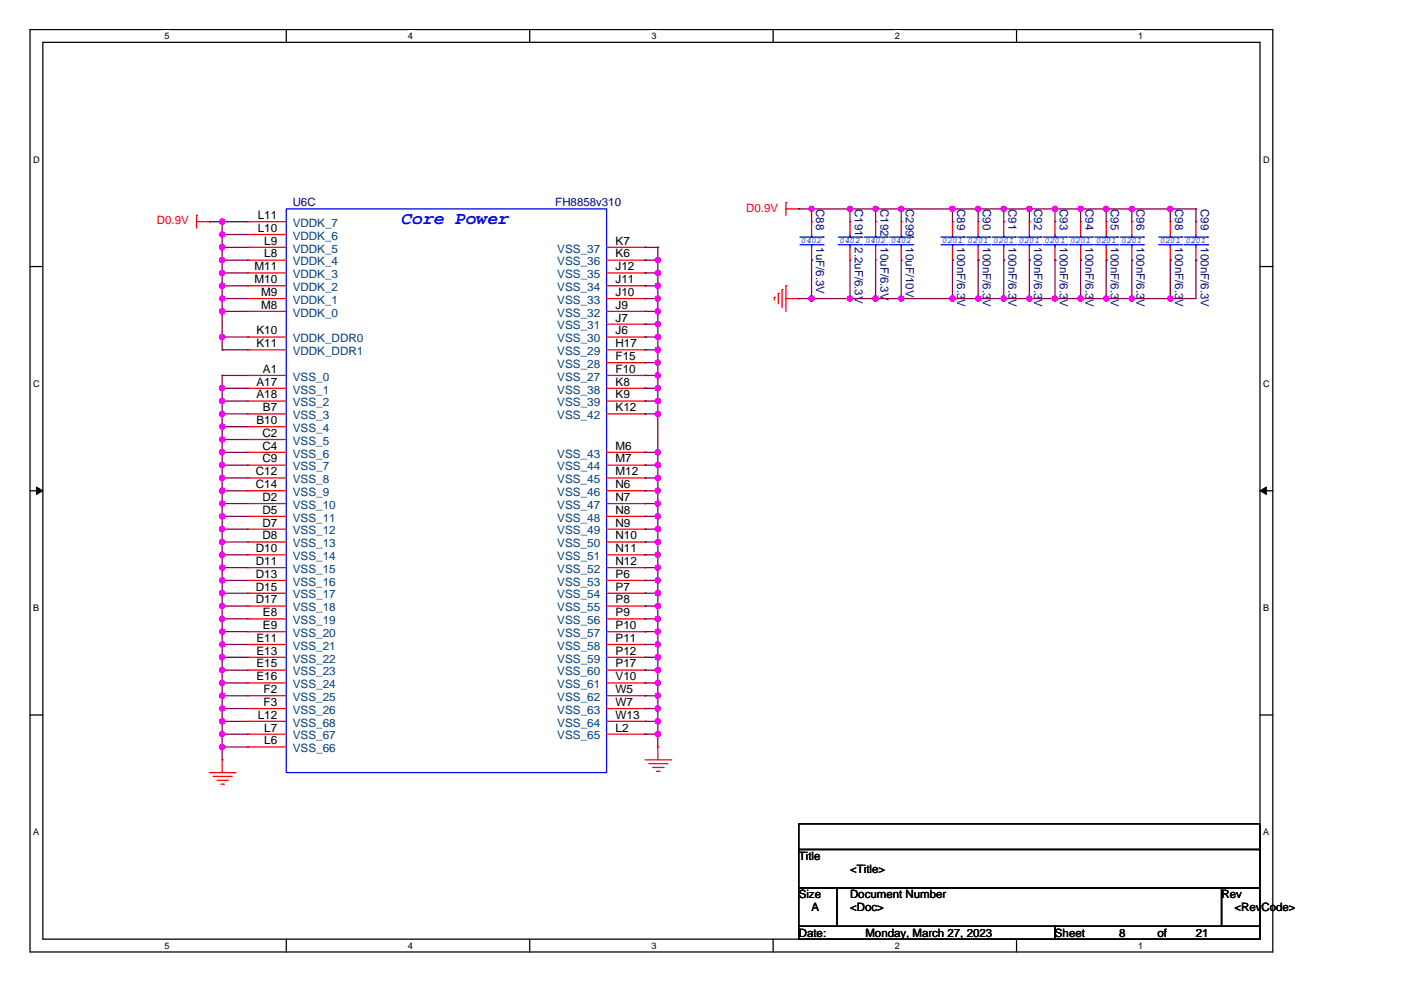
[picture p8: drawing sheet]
<svg xmlns="http://www.w3.org/2000/svg" width="297mm" height="210mm" viewBox="0 0 297 210" stroke-linecap="round" stroke-linejoin="round" font-family="sans-serif">
<path d="M6.4 6.3h263.5v195.5h-263.5zM9.1 9h258v190.1h-258z" fill="none" stroke="#000" stroke-width=".26"/>
<g fill="#fff">
<path d="M34.9 6.5h1.1v2.2h-1.1z"/>
<path d="M34.9 199.4h1.1v2.2h-1.1z"/>
</g>
<path d="M60.7 6.3v2.7M60.7 199.1v2.7" fill="none" stroke="#000" stroke-width=".26"/>
<g fill="#fff">
<path d="M86.5 6.5h1.1v2.2h-1.1z"/>
<path d="M86.5 199.4h1.1v2.2h-1.1z"/>
</g>
<path d="M112.3 6.3v2.7M112.3 199.1v2.7" fill="none" stroke="#000" stroke-width=".26"/>
<g fill="#fff">
<path d="M138.1 6.5h1.1v2.2h-1.1z"/>
<path d="M138.1 199.4h1.1v2.2h-1.1z"/>
</g>
<path d="M163.9 6.3v2.7M163.9 199.1v2.7" fill="none" stroke="#000" stroke-width=".26"/>
<g fill="#fff">
<path d="M189.7 6.5h1.1v2.2h-1.1z"/>
<path d="M189.7 199.4h1.1v2.2h-1.1z"/>
</g>
<path d="M215.5 6.3v2.7M215.5 199.1v2.7" fill="none" stroke="#000" stroke-width=".26"/>
<g fill="#fff">
<path d="M241.3 6.5h1.1v2.2h-1.1z"/>
<path d="M241.3 199.4h1.1v2.2h-1.1z"/>
<path d="M7.1 32.7h1.3v2.2h-1.3z"/>
<path d="M267.8 32.7h1.4v2.2h-1.4z"/>
<path d="M7.1 80.3h1.3v2.1h-1.3z"/>
<path d="M267.8 80.3h1.4v2.1h-1.4z"/>
</g>
<path d="M6.4 56.5h2.7M267.1 56.5h2.8" fill="none" stroke="#000" stroke-width=".26"/>
<g fill="#fff">
<path d="M7.1 127.8h1.2v2.2h-1.2z"/>
<path d="M267.8 127.8h1.3v2.2h-1.3z"/>
</g>
<path d="M6.4 104.1h2.7M267.1 104.1h2.8" fill="none" stroke="#000" stroke-width=".26"/>
<g fill="#000" stroke="#000" stroke-width=".21">
<path d="M7.7 103.3l1.4 .8-1.4 .7z" fill-rule="evenodd"/>
<path d="M267.1 104.1l1.4-.8v1.5z" fill-rule="evenodd"/>
</g>
<g fill="#fff">
<path d="M7.1 175.3h1.2v2.2h-1.2z"/>
<path d="M267.8 175.3h1.3v2.2h-1.3z"/>
</g>
<path d="M6.4 151.6h2.7M267.1 151.6h2.8M169.4 174.7h97.7v5.4h-97.7zM169.4 180.1h97.7v8.2h-97.7zM169.4 188.3h8.1v8.1h-8.1zM169.4 196.4h54.3v2.7h-54.3zM177.5 188.3h81.5v8.1h-81.5zM223.7 196.4h43.4v2.7h-43.4zM259 188.3h8.1v8.1h-8.1z" fill="none" stroke="#000" stroke-width=".26"/>
<g fill="none" stroke="#f00" stroke-width=".26">
<path d="M41.7 45.6h.1M41.7 47h2.7M41.7 45.6v2.8M44.4 47h.1M52.5 57.9h.1M52.5 55.2h.1M52.5 52.4h.1M52.5 49.7h.1M52.5 47h.1M52.5 47h8.2M52.5 57.9h8.2M52.5 55.2h8.2"/>
<path d="M52.5 52.4h8.2M52.5 49.7h8.2M128.6 57.9h8.2M128.6 55.2h8.2M128.6 52.4h8.2M136.8 57.9h.1M136.8 55.2h.1M136.8 52.4h.1M166.6 42.9h.1M166.6 44.3h2.8M166.6 42.9v2.7M169.4 44.3h.1"/>
<path d="M172.1 47h.1M172.1 55.2h.1M172.1 47v2.7M172.1 52.4v2.8M180.2 47h.1M180.2 55.2h.1M180.2 47v2.7M180.2 52.4v2.8M185.6 47h.1M185.6 55.2h.1M185.6 47v2.7M185.6 52.4v2.8"/>
<path d="M191.1 47h.1M191.1 55.2h.1M191.1 47v2.7M191.1 52.4v2.8M201.9 47h.1M201.9 55.2h.1M201.9 47v2.7M201.9 52.4v2.8M207.4 47h.1M207.4 55.2h.1M207.4 47v2.7M207.4 52.4v2.8"/>
<path d="M212.8 47h.1M212.8 55.2h.1M212.8 47v2.7M212.8 52.4v2.8M218.2 47h.1M218.2 55.2h.1M218.2 47v2.7M218.2 52.4v2.8M223.7 47h.1M223.7 55.2h.1M223.7 47v2.7M223.7 52.4v2.8"/>
<path d="M229.1 47h.1M229.1 55.2h.1M229.1 47v2.7M229.1 52.4v2.8M234.5 47h.1M234.5 55.2h.1M234.5 47v2.7M234.5 52.4v2.8M240 47h.1M240 55.2h.1M240 47v2.7M240 52.4v2.8"/>
<path d="M248.1 47h.1M248.1 55.2h.1M248.1 47v2.7M248.1 52.4v2.8M253.6 47h.1M253.6 55.2h.1M253.6 47v2.7M253.6 52.4v2.8M52.5 79.6h.1M52.5 66h.1M52.5 63.3h.1M52.5 60.6h.1"/>
<path d="M52.5 71.5h.1M52.5 74.2h.1M52.5 63.3h8.2M52.5 79.6h8.2M52.5 74.2h8.2M52.5 71.5h8.2M52.5 66h8.2M52.5 60.6h8.2M128.6 63.3h8.2M128.6 79.6h8.2M128.6 76.9h8.2M128.6 74.2h8.2"/>
<path d="M128.6 71.5h8.2M128.6 68.7h8.2M128.6 66h8.2M128.6 60.6h8.2M136.8 79.6h.1M136.8 76.9h.1M136.8 74.2h.1M136.8 71.5h.1M136.8 68.7h.1M136.8 66h.1M136.8 63.3h.1M136.8 60.6h.1"/>
<path d="M164.2 63h.1M164.2 63v.6M165 62.2h.1M165 62.2v2.2M165.8 61.4h.1M165.8 61.4v3.8M166.6 60.6h.1M166.6 60.6v5.4M166.6 63.3h2.8M169.4 63.3h.1M52.5 82.3h.1M52.5 85h.1"/>
<path d="M52.5 87.8h.1M52.5 90.5h.1M52.5 93.2h.1M52.5 95.9h.1M52.5 98.6h.1M52.5 82.3h8.2M52.5 85h8.2M52.5 87.8h8.2M52.5 90.5h8.2M52.5 93.2h8.2M52.5 95.9h8.2M52.5 98.6h8.2"/>
<path d="M128.6 82.3h8.2M128.6 85h8.2M128.6 87.8h8.2M128.6 95.9h8.2M128.6 98.6h8.2M136.8 82.3h.1M136.8 85h.1M136.8 87.8h.1M136.8 95.9h.1M136.8 98.6h.1M52.5 101.3h.1M52.5 104.1h.1"/>
<path d="M52.5 106.8h.1M52.5 109.5h.1M52.5 112.2h.1M52.5 114.9h.1M52.5 117.6h.1M52.5 101.3h8.2M52.5 104.1h8.2M52.5 106.8h8.2M52.5 109.5h8.2M52.5 112.2h8.2M52.5 114.9h8.2M52.5 117.6h8.2"/>
<path d="M128.6 101.3h8.2M128.6 104.1h8.2M128.6 106.8h8.2M128.6 109.5h8.2M128.6 112.2h8.2M128.6 114.9h8.2M128.6 117.6h8.2M136.8 101.3h.1M136.8 104.1h.1M136.8 106.8h.1M136.8 109.5h.1M136.8 112.2h.1"/>
<path d="M136.8 114.9h.1M136.8 117.6h.1M52.5 120.4h.1M52.5 123.1h.1M52.5 125.8h.1M52.5 128.5h.1M52.5 131.2h.1M52.5 133.9h.1M52.5 136.6h.1M52.5 139.4h.1M52.5 120.4h8.2M52.5 123.1h8.2"/>
<path d="M52.5 125.8h8.2M52.5 128.5h8.2M52.5 131.2h8.2M52.5 133.9h8.2M52.5 136.6h8.2M52.5 139.4h8.2M128.6 120.4h8.2M128.6 123.1h8.2M128.6 125.8h8.2M128.6 128.5h8.2M128.6 131.2h8.2M128.6 133.9h8.2"/>
<path d="M128.6 136.6h8.2M128.6 139.4h8.2M136.8 120.4h.1M136.8 123.1h.1M136.8 125.8h.1M136.8 128.5h.1M136.8 131.2h.1M136.8 133.9h.1M136.8 136.6h.1M136.8 139.4h.1M52.5 142.1h.1M52.5 144.8h.1"/>
<path d="M52.5 147.5h.1M52.5 150.2h.1M52.5 158.4h.1M52.5 155.7h.1M52.5 152.9h.1M52.5 142.1h8.2M52.5 144.8h8.2M52.5 147.5h8.2M52.5 150.2h8.2M52.5 152.9h8.2M52.5 155.7h8.2M52.5 158.4h8.2"/>
<path d="M128.6 142.1h8.2M128.6 144.8h8.2M128.6 147.5h8.2M128.6 150.2h8.2M128.6 152.9h8.2M128.6 155.7h8.2M136.8 142.1h.1M136.8 144.8h.1M136.8 147.5h.1M136.8 150.2h.1M136.8 152.9h.1M136.8 155.7h.1"/>
<path d="M139.5 158.4h.1M139.5 158.4v2.7M44.4 163.8h5.4M45.2 164.6h3.8M46 165.4h2.2M46.8 166.3h.6M47.1 161.1h.1M47.1 161.1v2.7M47.4 166.3h.1M48.2 165.4h.1M49 164.6h.1M49.8 163.8h.1"/>
<path d="M136.8 161.1h5.4M137.6 161.9h3.8M138.4 162.7h2.2M139.2 163.5h.5M139.7 163.5h.1M140.6 162.7h.1M141.4 161.9h.1M142.2 161.1h.1"/>
</g>
<g fill="none" stroke="#00f" stroke-width=".26">
<path d="M60.7 44.3h67.9v119.5h-67.9zM169.6 51.9h4.9M169.6 50.3h4.9M172.1 50.3h.1M172.1 51.9h.1M172.1 49.7v.6M172.1 51.9v.5M174.5 51.9h.1M174.5 50.3h.1M177.8 51.9h4.9M177.8 50.3h4.9M180.2 50.3h.1"/>
<path d="M180.2 51.9h.1M180.2 49.7v.6M180.2 51.9v.5M182.7 51.9h.1M182.7 50.3h.1M183.2 51.9h4.9M183.2 50.3h4.9M185.6 50.3h.1M185.6 51.9h.1M185.6 49.7v.6M185.6 51.9v.5M188.1 51.9h.1"/>
<path d="M188.1 50.3h.1M188.6 51.9h4.9M188.6 50.3h4.9M191.1 50.3h.1M191.1 51.9h.1M191.1 49.7v.6M191.1 51.9v.5M193.5 51.9h.1M193.5 50.3h.1M199.5 51.9h4.9M199.5 50.3h4.9M201.9 50.3h.1"/>
<path d="M201.9 51.9h.1M201.9 49.7v.6M201.9 51.9v.5M204.4 51.9h.1M204.4 50.3h.1M204.9 51.9h4.9M204.9 50.3h4.9M207.4 50.3h.1M207.4 51.9h.1M207.4 49.7v.6M207.4 51.9v.5M209.8 51.9h.1"/>
<path d="M209.8 50.3h.1M210.4 51.9h4.9M210.4 50.3h4.9M212.8 50.3h.1M212.8 51.9h.1M212.8 49.7v.6M212.8 51.9v.5M215.3 51.9h.1M215.3 50.3h.1M215.8 51.9h4.9M215.8 50.3h4.9M218.2 50.3h.1"/>
<path d="M218.2 51.9h.1M218.2 49.7v.6M218.2 51.9v.5M220.7 51.9h.1M220.7 50.3h.1M221.2 51.9h4.9M221.2 50.3h4.9M223.7 50.3h.1M223.7 51.9h.1M223.7 49.7v.6M223.7 51.9v.5M226.1 51.9h.1"/>
<path d="M226.1 50.3h.1M226.7 51.9h4.9M226.7 50.3h4.9M229.1 50.3h.1M229.1 51.9h.1M229.1 49.7v.6M229.1 51.9v.5M231.6 51.9h.1M231.6 50.3h.1M232.1 51.9h4.9M232.1 50.3h4.9M234.5 50.3h.1"/>
<path d="M234.5 51.9h.1M234.5 49.7v.6M234.5 51.9v.5M237 51.9h.1M237 50.3h.1M237.5 51.9h4.9M237.5 50.3h4.9M240 50.3h.1M240 51.9h.1M240 49.7v.6M240 51.9v.5M242.4 51.9h.1"/>
<path d="M242.4 50.3h.1M245.7 51.9h4.9M245.7 50.3h4.9M248.1 50.3h.1M248.1 51.9h.1M248.1 49.7v.6M248.1 51.9v.5M250.6 51.9h.1M250.6 50.3h.1M251.1 51.9h4.9M251.1 50.3h4.9M253.6 50.3h.1"/>
<path d="M253.6 51.9h.1M253.6 49.7v.6M253.6 51.9v.5M256 51.9h.1M256 50.3h.1"/>
</g>
<g fill="none" stroke="#800040" stroke-width=".26">
<path d="M44.4 47h.1M44.4 47h8.1M47.1 47h.1M47.1 49.7h.1M47.1 52.4h.1M47.1 55.2h.1M47.1 57.9h.1M47.1 47v27.2M47.1 49.7h5.4M47.1 52.4h5.4M47.1 55.2h5.4M47.1 57.9h5.4"/>
<path d="M136.8 52.4h.1M136.8 55.2h.1M136.8 57.9h.1M136.8 52.4h2.7M136.8 55.2h2.7M136.8 57.9h2.7M139.5 52.4h.1M139.5 55.2h.1M139.5 57.9h.1M139.5 52.4v106M169.4 44.3h.1M169.4 44.3h84.2"/>
<path d="M172.1 44.3h.1M172.1 55.2h.1M172.1 44.3v2.7M172.1 55.2v8.1M180.2 44.3h.1M180.2 44.3v2.7M180.2 55.2v8.1M185.6 44.3h.1M185.6 44.3v2.7M185.6 55.2v8.1M191.1 44.3h.1M191.1 44.3v2.7"/>
<path d="M191.1 55.2v8.1M201.9 44.3h.1M201.9 55.2h.1M201.9 44.3v2.7M201.9 55.2v8.1M207.4 44.3h.1M207.4 55.2h.1M207.4 44.3v2.7M207.4 55.2v8.1M212.8 44.3h.1M212.8 55.2h.1M212.8 44.3v2.7"/>
<path d="M212.8 55.2v8.1M218.2 44.3h.1M218.2 55.2h.1M218.2 44.3v2.7M218.2 55.2v8.1M223.7 44.3h.1M223.7 55.2h.1M223.7 44.3v2.7M223.7 55.2v8.1M229.1 44.3h.1M229.1 55.2h.1M229.1 44.3v2.7"/>
<path d="M229.1 55.2v8.1M234.5 44.3h.1M234.5 55.2h.1M234.5 44.3v2.7M234.5 55.2v8.1M240 44.3h.1M240 55.2h.1M240 44.3v2.7M240 55.2v8.1M248.1 44.3h.1M248.1 55.2h.1M248.1 44.3v2.7"/>
<path d="M248.1 55.2v8.1M253.6 44.3h.1M253.6 55.2h.1M253.6 55.2v8.1h-84.2M253.6 44.3v2.7M47.1 60.6h.1M47.1 63.3h.1M47.1 71.5h.1M47.1 66h.1M47.1 74.2h.1M47.1 79.6h.1M47.1 79.6v81.5"/>
<path d="M47.1 60.6h5.4M47.1 63.3h5.4M47.1 66h5.4M47.1 71.5h5.4M47.1 74.2h5.4M47.1 79.6h5.4M136.8 60.6h.1M136.8 63.3h.1M136.8 66h.1M136.8 68.7h.1M136.8 71.5h.1M136.8 74.2h.1"/>
<path d="M136.8 76.9h.1M136.8 79.6h.1M136.8 60.6h2.7M136.8 63.3h2.7M136.8 66h2.7M136.8 71.5h2.7M136.8 74.2h2.7M136.8 79.6h2.7M136.8 68.7h2.7M136.8 76.9h2.7M139.5 60.6h.1M139.5 63.3h.1"/>
<path d="M139.5 66h.1M139.5 68.7h.1M139.5 71.5h.1M139.5 74.2h.1M139.5 76.9h.1M139.5 79.6h.1M169.4 63.3h.1M180.2 63.3h.1M185.6 63.3h.1M191.1 63.3h.1M201.9 63.3h.1M207.4 63.3h.1"/>
<path d="M212.8 63.3h.1M218.2 63.3h.1M223.7 63.3h.1M229.1 63.3h.1M234.5 63.3h.1M240 63.3h.1M248.1 63.3h.1M47.1 82.3h.1M47.1 85h.1M47.1 87.8h.1M47.1 90.5h.1M47.1 93.2h.1"/>
<path d="M47.1 95.9h.1M47.1 98.6h.1M47.1 82.3h5.4M47.1 85h5.4M47.1 87.8h5.4M47.1 90.5h5.4M47.1 93.2h5.4M47.1 95.9h5.4M47.1 98.6h5.4M136.8 82.3h.1M136.8 85h.1M136.8 87.8h.1"/>
<path d="M136.8 95.9h.1M136.8 98.6h.1M136.8 82.3h2.7M136.8 85h2.7M136.8 87.8h2.7M136.8 95.9h2.7M136.8 98.6h2.7M139.5 82.3h.1M139.5 85h.1M139.5 87.8h.1M139.5 95.9h.1M139.5 98.6h.1"/>
<path d="M47.1 101.3h.1M47.1 104.1h.1M47.1 106.8h.1M47.1 109.5h.1M47.1 112.2h.1M47.1 114.9h.1M47.1 117.6h.1M47.1 101.3h5.4M47.1 104.1h5.4M47.1 106.8h5.4M47.1 109.5h5.4M47.1 112.2h5.4"/>
<path d="M47.1 114.9h5.4M47.1 117.6h5.4M136.8 101.3h.1M136.8 104.1h.1M136.8 106.8h.1M136.8 109.5h.1M136.8 112.2h.1M136.8 114.9h.1M136.8 117.6h.1M136.8 101.3h2.7M136.8 104.1h2.7M136.8 106.8h2.7"/>
<path d="M136.8 109.5h2.7M136.8 112.2h2.7M136.8 114.9h2.7M136.8 117.6h2.7M139.5 101.3h.1M139.5 104.1h.1M139.5 106.8h.1M139.5 109.5h.1M139.5 112.2h.1M139.5 114.9h.1M139.5 117.6h.1M47.1 120.4h.1"/>
<path d="M47.1 123.1h.1M47.1 125.8h.1M47.1 128.5h.1M47.1 131.2h.1M47.1 133.9h.1M47.1 136.6h.1M47.1 139.4h.1M47.1 120.4h5.4M47.1 123.1h5.4M47.1 125.8h5.4M47.1 128.5h5.4M47.1 131.2h5.4"/>
<path d="M47.1 133.9h5.4M47.1 136.6h5.4M47.1 139.4h5.4M136.8 120.4h.1M136.8 123.1h.1M136.8 125.8h.1M136.8 128.5h.1M136.8 131.2h.1M136.8 133.9h.1M136.8 136.6h.1M136.8 139.4h.1M136.8 120.4h2.7"/>
<path d="M136.8 123.1h2.7M136.8 125.8h2.7M136.8 128.5h2.7M136.8 131.2h2.7M136.8 133.9h2.7M136.8 136.6h2.7M136.8 139.4h2.7M139.5 120.4h.1M139.5 123.1h.1M139.5 125.8h.1M139.5 128.5h.1M139.5 131.2h.1"/>
<path d="M139.5 133.9h.1M139.5 136.6h.1M139.5 139.4h.1M47.1 142.1h.1M47.1 144.8h.1M47.1 147.5h.1M47.1 150.2h.1M47.1 152.9h.1M47.1 155.7h.1M47.1 158.4h.1M47.1 142.1h5.4M47.1 144.8h5.4"/>
<path d="M47.1 147.5h5.4M47.1 150.2h5.4M47.1 152.9h5.4M47.1 155.7h5.4M47.1 158.4h5.4M136.8 142.1h.1M136.8 144.8h.1M136.8 147.5h.1M136.8 150.2h.1M136.8 152.9h.1M136.8 155.7h.1M136.8 142.1h2.7"/>
<path d="M136.8 144.8h2.7M136.8 147.5h2.7M136.8 150.2h2.7M136.8 152.9h2.7M136.8 155.7h2.7M139.5 142.1h.1M139.5 144.8h.1M139.5 147.5h.1M139.5 150.2h.1M139.5 152.9h.1M139.5 155.7h.1"/>
</g>
<g fill="#f0f" stroke="#f0f" stroke-width=".26">
<circle cx="47.1" cy="52.4" r=".54"/>
<circle cx="47.1" cy="57.9" r=".54"/>
<circle cx="47.1" cy="55.1" r=".54"/>
<circle cx="47.1" cy="60.6" r=".54"/>
<circle cx="47.1" cy="47" r=".54"/>
<circle cx="47.1" cy="49.7" r=".54"/>
<circle cx="47.1" cy="63.3" r=".54"/>
<circle cx="47.1" cy="66" r=".54"/>
<circle cx="47.1" cy="82.3" r=".54"/>
<circle cx="47.1" cy="87.7" r=".54"/>
<circle cx="47.1" cy="85" r=".54"/>
<circle cx="47.1" cy="90.5" r=".54"/>
<circle cx="47.1" cy="95.9" r=".54"/>
<circle cx="47.1" cy="93.2" r=".54"/>
<circle cx="47.1" cy="101.3" r=".54"/>
<circle cx="47.1" cy="98.6" r=".54"/>
<circle cx="47.1" cy="106.8" r=".54"/>
<circle cx="47.1" cy="104" r=".54"/>
<circle cx="47.1" cy="112.2" r=".54"/>
<circle cx="47.1" cy="109.5" r=".54"/>
<circle cx="47.1" cy="120.3" r=".54"/>
<circle cx="47.1" cy="117.6" r=".54"/>
<circle cx="47.1" cy="131.2" r=".54"/>
<circle cx="47.1" cy="128.5" r=".54"/>
<circle cx="47.1" cy="133.9" r=".54"/>
<circle cx="47.1" cy="139.4" r=".54"/>
<circle cx="47.1" cy="144.8" r=".54"/>
<circle cx="47.1" cy="147.5" r=".54"/>
<circle cx="47.1" cy="150.2" r=".54"/>
<circle cx="47.1" cy="155.7" r=".54"/>
<circle cx="47.1" cy="152.9" r=".54"/>
<circle cx="139.5" cy="57.9" r=".54"/>
<circle cx="139.5" cy="55.1" r=".54"/>
<circle cx="139.5" cy="60.6" r=".54"/>
<circle cx="139.5" cy="66" r=".54"/>
<circle cx="139.5" cy="63.3" r=".54"/>
<circle cx="139.5" cy="74.2" r=".54"/>
<circle cx="139.5" cy="82.3" r=".54"/>
<circle cx="139.5" cy="79.6" r=".54"/>
<circle cx="139.5" cy="87.7" r=".54"/>
<circle cx="139.5" cy="85" r=".54"/>
<circle cx="139.5" cy="98.6" r=".54"/>
<circle cx="139.5" cy="95.9" r=".54"/>
<circle cx="139.5" cy="101.3" r=".54"/>
<circle cx="139.5" cy="106.8" r=".54"/>
<circle cx="139.5" cy="104" r=".54"/>
<circle cx="139.5" cy="109.5" r=".54"/>
<circle cx="139.5" cy="114.9" r=".54"/>
<circle cx="139.5" cy="120.3" r=".54"/>
<circle cx="139.5" cy="117.6" r=".54"/>
<circle cx="139.5" cy="125.8" r=".54"/>
<circle cx="139.5" cy="123.1" r=".54"/>
<circle cx="139.5" cy="131.2" r=".54"/>
<circle cx="139.5" cy="128.5" r=".54"/>
<circle cx="139.5" cy="133.9" r=".54"/>
<circle cx="139.5" cy="142.1" r=".54"/>
<circle cx="139.5" cy="139.4" r=".54"/>
<circle cx="139.5" cy="144.8" r=".54"/>
<circle cx="139.5" cy="150.2" r=".54"/>
<circle cx="139.5" cy="147.5" r=".54"/>
<circle cx="139.5" cy="155.7" r=".54"/>
<circle cx="139.5" cy="152.9" r=".54"/>
<circle cx="47.1" cy="114.9" r=".54"/>
<circle cx="47.1" cy="123.1" r=".54"/>
<circle cx="47.1" cy="125.8" r=".54"/>
<circle cx="47.1" cy="136.6" r=".54"/>
<circle cx="47.1" cy="142.1" r=".54"/>
<circle cx="47.1" cy="158.4" r=".54"/>
<circle cx="139.5" cy="68.7" r=".54"/>
<circle cx="139.5" cy="71.4" r=".54"/>
<circle cx="139.5" cy="76.9" r=".54"/>
<circle cx="139.5" cy="112.2" r=".54"/>
<circle cx="139.5" cy="136.6" r=".54"/>
<circle cx="172.1" cy="44.3" r=".54"/>
<circle cx="180.2" cy="44.3" r=".54"/>
<circle cx="207.4" cy="44.3" r=".54"/>
<circle cx="201.9" cy="44.3" r=".54"/>
<circle cx="218.2" cy="44.3" r=".54"/>
<circle cx="240" cy="44.3" r=".54"/>
<circle cx="234.5" cy="44.3" r=".54"/>
<circle cx="212.8" cy="44.3" r=".54"/>
<circle cx="223.7" cy="44.3" r=".54"/>
<circle cx="229.1" cy="44.3" r=".54"/>
<circle cx="172.1" cy="63.3" r=".54"/>
<circle cx="201.9" cy="63.3" r=".54"/>
<circle cx="207.4" cy="63.3" r=".54"/>
<circle cx="212.8" cy="63.3" r=".54"/>
<circle cx="218.2" cy="63.3" r=".54"/>
<circle cx="223.7" cy="63.3" r=".54"/>
<circle cx="229.1" cy="63.3" r=".54"/>
<circle cx="234.5" cy="63.3" r=".54"/>
<circle cx="240" cy="63.3" r=".54"/>
<circle cx="248.1" cy="44.3" r=".54"/>
<circle cx="248.1" cy="63.3" r=".54"/>
<circle cx="47.1" cy="71.4" r=".54"/>
<circle cx="185.6" cy="44.3" r=".54"/>
<circle cx="180.2" cy="63.3" r=".54"/>
<circle cx="185.6" cy="63.3" r=".54"/>
<circle cx="191.1" cy="44.3" r=".54"/>
<circle cx="191.1" cy="63.3" r=".54"/>
</g>
<text font-size="3.8" fill="#00f" x="85.1" y="47.5">Core Power</text>
<g font-size="2.5">
<text x="54.7" y="46.4">L11</text>
<text x="54.7" y="49.2">L10</text>
<text x="56" y="51.9">L9</text>
<text x="130.5" y="51.9">K7</text>
<text x="54" y="57.3">M11</text>
<text x="56" y="54.6">L8</text>
<text x="130.5" y="57.3">J12</text>
<text x="130.5" y="54.6">K6</text>
<text x="54" y="60">M10</text>
<text x="55.4" y="65.5">M8</text>
<text x="55.4" y="62.7">M9</text>
<text x="130.5" y="65.5">J9</text>
<text x="130.5" y="62.7">J10</text>
<text x="130.5" y="60">J11</text>
<text x="54.4" y="70.9">K10</text>
<text x="130.5" y="70.9">J6</text>
<text x="130.5" y="68.2">J7</text>
<text x="54.4" y="73.6">K11</text>
<text x="130.5" y="76.3">F15</text>
<text x="130.5" y="73.6">H17</text>
<text x="54.4" y="81.8">A17</text>
<text x="55.8" y="79">A1</text>
<text x="130.5" y="79">F10</text>
<text x="130.5" y="81.8">K8</text>
<text x="54.4" y="84.5">A18</text>
<text x="54.4" y="89.9">B10</text>
<text x="55.8" y="87.2">B7</text>
<text x="130.5" y="84.5">K9</text>
<text x="130.5" y="87.2">K12</text>
<text x="55.6" y="92.6">C2</text>
<text x="55.6" y="95.3">C4</text>
<text x="130.5" y="95.3">M6</text>
<text x="54.3" y="100.8">C12</text>
<text x="55.6" y="98.1">C9</text>
<text x="130.5" y="98.1">M7</text>
<text x="130.5" y="100.8">M12</text>
<text x="54.3" y="103.5">C14</text>
<text x="55.6" y="106.2">D2</text>
<text x="130.5" y="103.5">N6</text>
<text x="130.5" y="106.2">N7</text>
<text x="55.6" y="108.9">D5</text>
<text x="55.6" y="111.6">D7</text>
<text x="130.5" y="108.9">N8</text>
<text x="130.5" y="111.6">N9</text>
<text x="54.3" y="117.1">D10</text>
<text x="54.3" y="119.8">D11</text>
<text x="55.6" y="114.4">D8</text>
<text x="130.5" y="114.4">N10</text>
<text x="130.5" y="117.1">N11</text>
<text x="130.5" y="119.8">N12</text>
<text x="54.3" y="122.5">D13</text>
<text x="54.3" y="125.2">D15</text>
<text x="130.5" y="122.5">P6</text>
<text x="130.5" y="125.2">P7</text>
<text x="54.3" y="127.9">D17</text>
<text x="55.8" y="130.7">E8</text>
<text x="130.5" y="127.9">P8</text>
<text x="130.5" y="130.7">P9</text>
<text x="54.4" y="136.1">E11</text>
<text x="55.8" y="133.4">E9</text>
<text x="130.5" y="133.4">P10</text>
<text x="130.5" y="136.1">P11</text>
<text x="54.4" y="138.8">E13</text>
<text x="54.4" y="141.5">E15</text>
<text x="130.5" y="138.8">P12</text>
<text x="130.5" y="141.5">P17</text>
<text x="54.4" y="144.2">E16</text>
<text x="55.9" y="146.9">F2</text>
<text x="55.9" y="149.7">F3</text>
<text x="130.5" y="144.2">V10</text>
<text x="130.5" y="146.9">W5</text>
<text x="130.5" y="149.7">W7</text>
<text x="54.7" y="152.4">L12</text>
<text x="56" y="155.1">L7</text>
<text x="130.5" y="152.4">W13</text>
<text x="130.5" y="155.1">L2</text>
<text x="56" y="157.8">L6</text>
</g>
<g font-size="2.5" fill="#004080">
<text x="62.1" y="53.6">VDDK_5</text>
<text x="62.1" y="50.8">VDDK_6</text>
<text x="62.1" y="48.1">VDDK_7</text>
<text x="118.1" y="53.6">VSS_37</text>
<text x="62.1" y="59">VDDK_3</text>
<text x="62.1" y="56.3">VDDK_4</text>
<text x="118.1" y="59">VSS_35</text>
<text x="118.1" y="56.3">VSS_36</text>
<text x="62.1" y="64.4">VDDK_1</text>
<text x="62.1" y="61.7">VDDK_2</text>
<text x="118.1" y="64.4">VSS_33</text>
<text x="118.1" y="61.7">VSS_34</text>
<text x="62.1" y="67.1">VDDK_0</text>
<text x="118.1" y="69.8">VSS_31</text>
<text x="118.1" y="67.1">VSS_32</text>
<text x="62.1" y="72.6">VDDK_DDR0</text>
<text x="62.1" y="75.3">VDDK_DDR1</text>
<text x="118.1" y="78">VSS_28</text>
<text x="118.1" y="75.3">VSS_29</text>
<text x="118.1" y="72.6">VSS_30</text>
<text x="62.1" y="80.7">VSS_0</text>
<text x="62.1" y="83.4">VSS_1</text>
<text x="118.1" y="80.7">VSS_27</text>
<text x="118.1" y="83.4">VSS_38</text>
<text x="62.1" y="86.1">VSS_2</text>
<text x="62.1" y="88.9">VSS_3</text>
<text x="118.1" y="86.1">VSS_39</text>
<text x="118.1" y="88.9">VSS_42</text>
<text x="62.1" y="91.6">VSS_4</text>
<text x="62.1" y="94.3">VSS_5</text>
<text x="62.1" y="97">VSS_6</text>
<text x="62.1" y="99.7">VSS_7</text>
<text x="118.1" y="97">VSS_43</text>
<text x="118.1" y="99.7">VSS_44</text>
<text x="62.1" y="102.4">VSS_8</text>
<text x="62.1" y="105.2">VSS_9</text>
<text x="62.1" y="107.9">VSS_10</text>
<text x="118.1" y="102.4">VSS_45</text>
<text x="118.1" y="105.2">VSS_46</text>
<text x="118.1" y="107.9">VSS_47</text>
<text x="62.1" y="110.6">VSS_11</text>
<text x="62.1" y="113.3">VSS_12</text>
<text x="118.1" y="110.6">VSS_48</text>
<text x="118.1" y="113.3">VSS_49</text>
<text x="62.1" y="116">VSS_13</text>
<text x="62.1" y="118.7">VSS_14</text>
<text x="118.1" y="116">VSS_50</text>
<text x="118.1" y="118.7">VSS_51</text>
<text x="62.1" y="121.5">VSS_15</text>
<text x="62.1" y="124.2">VSS_16</text>
<text x="118.1" y="121.5">VSS_52</text>
<text x="118.1" y="124.2">VSS_53</text>
<text x="62.1" y="126.9">VSS_17</text>
<text x="62.1" y="129.6">VSS_18</text>
<text x="118.1" y="126.9">VSS_54</text>
<text x="118.1" y="129.6">VSS_55</text>
<text x="62.1" y="132.3">VSS_19</text>
<text x="62.1" y="135">VSS_20</text>
<text x="62.1" y="137.8">VSS_21</text>
<text x="118.1" y="132.3">VSS_56</text>
<text x="118.1" y="135">VSS_57</text>
<text x="118.1" y="137.8">VSS_58</text>
<text x="62.1" y="140.5">VSS_22</text>
<text x="62.1" y="143.2">VSS_23</text>
<text x="118.1" y="140.5">VSS_59</text>
<text x="118.1" y="143.2">VSS_60</text>
<text x="62.1" y="145.9">VSS_24</text>
<text x="62.1" y="148.6">VSS_25</text>
<text x="118.1" y="145.9">VSS_61</text>
<text x="118.1" y="148.6">VSS_62</text>
<text x="62.1" y="151.3">VSS_26</text>
<text x="62.1" y="154.1">VSS_68</text>
<text x="118.1" y="151.3">VSS_63</text>
<text x="118.1" y="154.1">VSS_64</text>
<text x="62.1" y="159.5">VSS_66</text>
<text x="62.1" y="156.8">VSS_67</text>
<text x="118.1" y="156.8">VSS_65</text>
</g>
<g font-size="2.4" fill="#f00">
<text x="33.3" y="47.6">D0.9V</text>
<text x="158.2" y="44.9">D0.9V</text>
</g>
<g font-size="2.4" fill="#000080">
<text x="62.1" y="43.8">U6C</text>
<text x="117.7" y="43.8">FH8858v310</text>
<text x="173.1" y="44.3" transform="rotate(90 173.1 44.3)">C88</text>
<text x="181.2" y="44.3" transform="rotate(90 181.2 44.3)">C191</text>
<text x="186.7" y="44.3" transform="rotate(90 186.7 44.3)">C192</text>
<text x="192.1" y="44.3" transform="rotate(90 192.1 44.3)">C299</text>
<text x="203" y="44.3" transform="rotate(90 203 44.3)">C89</text>
<text x="208.4" y="44.3" transform="rotate(90 208.4 44.3)">C90</text>
<text x="213.8" y="44.3" transform="rotate(90 213.8 44.3)">C91</text>
<text x="219.3" y="44.3" transform="rotate(90 219.3 44.3)">C92</text>
<text x="224.7" y="44.3" transform="rotate(90 224.7 44.3)">C93</text>
<text x="230.1" y="44.3" transform="rotate(90 230.1 44.3)">C94</text>
<text x="235.5" y="44.3" transform="rotate(90 235.5 44.3)">C95</text>
<text x="241" y="44.3" transform="rotate(90 241 44.3)">C96</text>
<text x="249.1" y="44.3" transform="rotate(90 249.1 44.3)">C98</text>
<text x="254.6" y="44.3" transform="rotate(90 254.6 44.3)">C99</text>
<text x="173.1" y="52.4" transform="rotate(90 173.1 52.4)">1uF/6.3V</text>
<text x="181.2" y="52.4" transform="rotate(90 181.2 52.4)">2.2uF/6.3V</text>
<text x="186.7" y="52.4" transform="rotate(90 186.7 52.4)">10uF/6.3V</text>
<text x="192.1" y="52.4" transform="rotate(90 192.1 52.4)">10uF/10V</text>
<text x="203" y="52.4" transform="rotate(90 203 52.4)">100nF/6.3</text>
<text x="208.4" y="52.4" transform="rotate(90 208.4 52.4)">100nF/6.3</text>
<text x="213.8" y="52.4" transform="rotate(90 213.8 52.4)">100nF/6.3</text>
<text x="219.3" y="52.4" transform="rotate(90 219.3 52.4)">100nF/6.3</text>
<text x="224.7" y="52.4" transform="rotate(90 224.7 52.4)">100nF/6.3</text>
<text x="230.1" y="52.4" transform="rotate(90 230.1 52.4)">100nF/6.3</text>
<text x="235.5" y="52.4" transform="rotate(90 235.5 52.4)">100nF/6.3</text>
<text x="241" y="52.4" transform="rotate(90 241 52.4)">100nF/6.3</text>
<text x="249.1" y="52.4" transform="rotate(90 249.1 52.4)">100nF/6.3</text>
<text x="254.6" y="52.4" transform="rotate(90 254.6 52.4)">100nF/6.3V</text>
<text x="203" y="63.4" transform="rotate(90 203 63.4)">V</text>
<text x="208.4" y="63.4" transform="rotate(90 208.4 63.4)">V</text>
<text x="213.8" y="63.4" transform="rotate(90 213.8 63.4)">V</text>
<text x="219.3" y="63.4" transform="rotate(90 219.3 63.4)">V</text>
<text x="224.7" y="63.4" transform="rotate(90 224.7 63.4)">V</text>
<text x="230.1" y="63.4" transform="rotate(90 230.1 63.4)">V</text>
<text x="235.5" y="63.4" transform="rotate(90 235.5 63.4)">V</text>
<text x="241" y="63.4" transform="rotate(90 241 63.4)">V</text>
<text x="249.1" y="63.4" transform="rotate(90 249.1 63.4)">V</text>
</g>
<g font-size="2.4">
<text x="169.4" y="182.3">Title</text>
<text x="180.2" y="185">&lt;Title&gt;</text>
<text x="169.4" y="190.4">Size</text>
<text x="180.2" y="190.4">Document Number</text>
<text x="259" y="190.4">Rev</text>
<text x="172.1" y="193.2">A</text>
<text x="180.2" y="193.2">&lt;Doc&gt;</text>
<text x="261.7" y="193.2">&lt;RevCode&gt;</text>
<text x="169.4" y="198.6">Date:</text>
<text x="183.5" y="198.6">Monday, March 27, 2023</text>
<text x="223.7" y="198.6">Sheet</text>
<text x="237.3" y="198.6">8</text>
<text x="245.4" y="198.6">of</text>
<text x="253.6" y="198.6">21</text>
</g>
<g font-size="1.9">
<text x="34.9" y="8.3">5</text>
<text x="86.5" y="8.3">4</text>
<text x="138.1" y="8.3">3</text>
<text x="189.7" y="8.3">2</text>
<text x="241.3" y="8.3">1</text>
<text x="7.1" y="34.5">D</text>
<text x="267.8" y="34.5">D</text>
<text x="7.1" y="82">C</text>
<text x="267.8" y="82">C</text>
<text x="7.1" y="129.6">B</text>
<text x="267.8" y="129.6">B</text>
<text x="7.1" y="177.1">A</text>
<text x="267.8" y="177.1">A</text>
<text x="34.9" y="201.2">5</text>
<text x="86.5" y="201.2">4</text>
<text x="138.1" y="201.2">3</text>
<text x="189.7" y="201.2">2</text>
<text x="241.3" y="201.2">1</text>
</g>
<g font-size="1.9" fill="#00f">
<text x="169.9" y="51.6">0402</text>
<text x="178" y="51.6">0402</text>
<text x="183.5" y="51.6">0402</text>
<text x="188.9" y="51.6">0402</text>
<text x="199.8" y="51.6">0201</text>
<text x="205.2" y="51.6">0201</text>
<text x="210.6" y="51.6">0201</text>
<text x="216.1" y="51.6">0201</text>
<text x="221.5" y="51.6">0201</text>
<text x="226.9" y="51.6">0201</text>
<text x="232.4" y="51.6">0201</text>
<text x="237.8" y="51.6">0201</text>
<text x="246" y="51.6">0201</text>
<text x="251.4" y="51.6">0201</text>
</g>
</svg>
